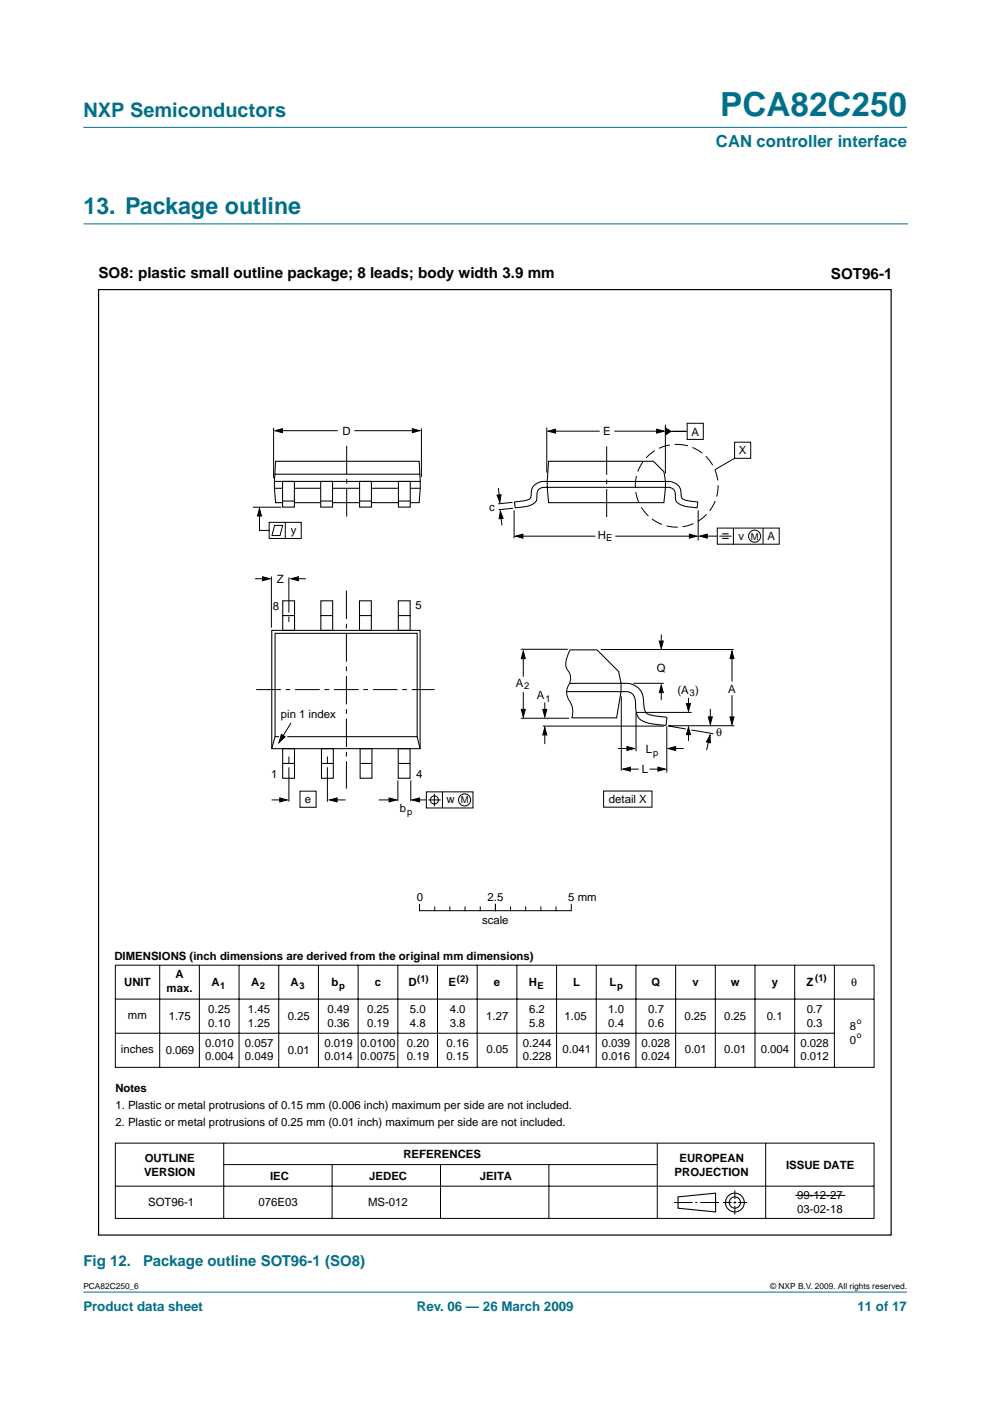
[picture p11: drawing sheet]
<svg xmlns="http://www.w3.org/2000/svg" width="210mm" height="297mm" viewBox="0 0 210 297" stroke-linecap="round" stroke-linejoin="round" font-family="sans-serif">
<g fill="#00708a" stroke="#00708a" stroke-width=".21">
<path d="M17.7 273.9h174.6z"/>
<path d="M17.7 27h174.6z"/>
</g>
<path d="M17.7 47.5h174.7" fill="none" stroke="#00708a" stroke-width=".21"/>
<g fill="none" stroke="#000" stroke-width=".21">
<path d="M58 90.7v10.7M59.2 91.3h12.4M75.1 91.3h13.1M89.4 90.8v10.3M115.9 90.6v9.6M116.9 91.4h10.3M130.2 91.4h9.8M141.1 90v10.4M141.6 91.5h4.1M145.7 89.7h3.4v3.5h-3.4zM155.8 93.8h3.4v3.4h-3.4zM155.8 97.2l-4.2 2.4"/>
<path d="M105.7 103.4l.2 2.6M106.1 108.9l.3 2.5M108.7 106.5l-3.1 .3M108.8 107.8l-3.1 .3M109 108.2v5.9M110.1 113.7h16.1M130.5 113.7h16.2M148 108.2v6.4M149.2 113.7h2.9M152.1 112h13.1v3.4h-13.1zM152.5 113.7h2.6M155.5 112v3.4"/>
<path d="M161.8 112v3.4M54.1 122.7h2.6M57.5 122.2v10.9M61.2 122.4v7.5M61.2 130.7v1.2M62.3 122.7h2.6M110.4 137.7h10M110.9 138.6v4.9M120.9 137.8a4.9 4.9 0 0 0-.8 4 3 3 0 0 1 .2 4 3.5 3.5 0 0 0 .7 3.3 4 4 0 0 1 .2 3.1M127.4 137.7h28.2M140.2 134.5v2.4M155.2 138.9v5.6"/>
<path d="M110.5 152.3h10.2M110.9 146.7v4.5M115.1 153.9h25.7M115.5 148.9v2.6M115.5 155.2v2.6M131 158.7h2.4M131.7 147.6v15.8M134.3 144.9h6.4M140.2 145.9v2.5M141.4 154v9.8M141.6 153.9l3.8 .7M141.8 153.9h13.9"/>
<path d="M142.6 158.7h2.3M146 147.9v1.9M146 155.2v1.9M146.6 154.8l4.6 .8M146.7 151l-11.8 .1v8.2M150.4 156.5l-.6 2.5M150.6 150.3v2.6M155.2 147.4v5.3M57.6 169.6h2.6M61.3 160.4v1.4M61.3 162.7v7.3M63.6 167.7h3.4v3.5h-3.4z"/>
<path d="M69.4 160.4v1.4M69.4 162.7v7.3M70.7 169.6h2.6M80.3 169.6h2.6M84.4 165.5v4.4M87.1 165.5v4.4M88.3 169.6h2.1M90.4 167.9h9.9v3.4h-9.9zM90.8 169.6h2.6M92.1 168.3v2.6M93.8 167.9v3.4M128 167.7h10.2v3.4h-10.2z"/>
<path d="M132.9 163.1h2.5M137.7 163.1h2.6M24.5 204.6h160.8v21.7h-160.8zM24.5 219.1h152.4M24.5 211.8h160.8M33.9 204.6v21.7M42.3 204.6v21.7M50.7 204.6v21.7M59.1 204.6v21.7M67.5 204.6v21.7M75.9 204.6v21.7M84.3 204.6v21.7"/>
<path d="M92.8 204.6v21.7M101.2 204.6v21.7M109.6 204.6v21.7M118 204.6v21.7M126.4 204.6v21.7M134.8 204.6v21.7M143.2 204.6v21.7M151.7 204.6v21.7M160.1 204.6v21.7M168.5 204.6v21.7M176.9 204.6v21.7M24.5 242.4h160.8v15.9h-160.8z"/>
<path d="M24.5 251.5h160.8M47.4 242.4v15.9M47.5 246.9h91.8M70.4 246.9v11.4M93.4 246.9v11.4M116.4 246.9v11.4M139.4 242.4v15.9M142.9 255h3.9M147.4 255h.5M148.4 255h4M153.3 255h1.8M155.5 255h.6"/>
<path d="M155.8 252.4v1.8M155.8 254.7v.5M155.8 255.7v1.8M156.5 255h1.9M162.3 242.4v15.9M168.6 253.5h10.6"/>
<circle cx="160" cy="113.7" r="1.28"/>
<circle cx="92.1" cy="169.6" r=".86"/>
<circle cx="98.5" cy="169.6" r="1.28"/>
</g>
<g fill="none" stroke="#000" stroke-width=".23">
<path d="M143.8 253.8l7.9-.8v4l-7.9-.8z"/>
<circle cx="155.8" cy="255" r="1.99"/>
<circle cx="155.8" cy="255" r="1.2"/>
</g>
<g fill="#000" stroke="#000" stroke-width=".21">
<path d="M58.3 91.3l1.6-.4v.8zM87.4 90.9l1.6 .4-1.6 .4zM116.2 91.4l1.6-.4v.8zM139.2 91l1.6 .4-1.6 .4zM141.1 90.7l1.2 .8-1.2 .7zM105.4 105l.8-.1-.2 1.6zM106.1 108.4l.6 1.5-.9 .1zM109.3 113.7l1.6-.4v.8zM146.2 113.3l1.5 .4-1.5 .4zM148.4 113.7l1.5-.5v.9zM55.7 122.3l1.6 .4-1.6 .4zM61.7 122.7l1.6-.4v.8z"/>
<path d="M110.9 138l.5 1.6h-.9zM139.8 135.9h.8l-.4 1.6zM155.2 138l.4 1.6h-.8zM110.5 150.4h.9l-.5 1.6zM115.5 154.2l.4 1.6h-.8zM115.1 150.4h.8l-.4 1.6zM132.9 158.3l1.6 .4-1.6 .4zM140.2 145.3l.4 1.5h-.8zM141.7 158.7l1.5-.4v.8zM146 154.2l.4 1.6h-.9zM145.5 149.2h.9l-.4 1.6zM150.5 155.8l.1 1.7-.8-.2z"/>
<path d="M150.2 152h.8l-.4 1.6zM154.8 152h.8l-.4 1.6zM59.3 169.2l1.6 .4-1.6 .4zM69.9 169.6l1.6-.4v.8zM82.5 169.2l1.6 .4-1.6 .4zM87.4 169.6l1.6-.4v.8zM132.1 163.1l1.5-.5v.9zM139.5 162.6l1.6 .5-1.6 .4z"/>
</g>
<path d="M153.1 113.2h1.4M153.1 114.2h1.4" fill="none" stroke="#000" stroke-width=".24"/>
<path d="M54.3 146.2h37.8" fill="none" stroke="#000" stroke-width=".21" stroke-dasharray="5.2 1 1 1" stroke-linecap="butt"/>
<path d="M73.5 94.5v15M128.6 94.6v15M73.4 125.2v42" fill="none" stroke="#000" stroke-width=".21" stroke-dasharray="6 1 1 1" stroke-linecap="butt"/>
<circle cx="143.5" cy="103" r="8.8" fill="none" stroke="#000" stroke-width=".21" stroke-dasharray="2.4 1" stroke-linecap="butt"/>
<g fill="none" stroke="#000" stroke-width=".22">
<path d="M58.4 97.8h30.5l.2 4.3-.2 4.5h-30.5l-.2-3.1zM116.3 97.8h22.2l2.3 2.2 .3 2.1-.3 4.5h-24.5l-.3-4.5zM58.2 102.1h30.9M58.2 103.5h30.9M58.3 100.5h30.7M109.1 106.4h.4a4.7 4.7 0 0 0 3-.8l.1-.4a2.88 2.88 0 0 1 3.5-3.1h24.9a2.92 2.92 0 0 1 3.4 2 1.74 1.74 0 0 0 .5 1.8l1.2 .3 1.8 .2-.1 1.2h-.2a5.5 5.5 0 0 1-4.3-1.4l-.1-.8a1.71 1.71 0 0 0-2.2-2.1h-25a1.72 1.72 0 0 0-2.2 2.1 1.97 1.97 0 0 1-1.9 1.9l-2.7 .3zM57.6 133.7h31.5v25h-31.5zM58.3 134.3h30.1v21.9h-30.1zM59.9 127.4h2.6v6.3h-2.6zM59.9 130.5h2.6M68 127.4h2.5v6.3h-2.5zM68 130.5h2.5"/>
<path d="M76.2 127.4h2.5v6.3h-2.5zM76.2 130.5h2.5M84.4 127.4h2.6v6.3h-2.6zM84.4 130.5h2.6M120.9 137.8h5.7l4.6 4.6 .5 2.5v1.7l-1 5.6h-9.5M58.3 156.2l-.7 2.5M59.9 158.7h2.5v6.3h-2.5zM68.2 158.7h2.5v6.3h-2.5zM76.4 158.7h2.5v6.3h-2.5zM84.4 158.7h2.5v6.3h-2.5zM88.4 156.2l.7 2.5M120.8 144.9h10.9a4 4 0 0 1 4.8 4.4l.1 .6a1.68 1.68 0 0 0 1.8 1.8l3 .4-.2 1.6a11.9 11.9 0 0 1-5.4-1.1 3.6 3.6 0 0 1-1-3 2.56 2.56 0 0 0-1.3-2.9l-13.3-.1"/>
<path d="M59.9 161.9h2.5M68.2 161.9h2.5M76.4 161.9h2.5M84.4 161.9h2.5"/>
</g>
<path d="M76.2 102.1h2.5v5.4h-2.5z" fill="#fff" stroke="#000" stroke-width=".22"/>
<path d="M76.2 106.2h2.5" fill="none" stroke="#000" stroke-width=".22"/>
<path d="M68 102.1h2.5v5.4h-2.5z" fill="#fff" stroke="#000" stroke-width=".22"/>
<path d="M68 106.2h2.5" fill="none" stroke="#000" stroke-width=".22"/>
<path d="M59.9 102.1h2.5v5.4h-2.5z" fill="#fff" stroke="#000" stroke-width=".22"/>
<path d="M59.9 106.2h2.5" fill="none" stroke="#000" stroke-width=".22"/>
<path d="M84.5 102.1h2.5v5.4h-2.5z" fill="#fff" stroke="#000" stroke-width=".22"/>
<path d="M84.5 106.2h2.5" fill="none" stroke="#000" stroke-width=".22"/>
<path d="M55 107.8l.4 1.6h-.8z" fill="#000" stroke="#000" stroke-width=".21"/>
<path d="M53.6 107.5h6M55 108.4v4.1h2.1M57.1 110.7h6.8v3.5h-6.8zM58.2 111.4h1.7l-.5 2.1h-1.7zM60.5 110.7v3.5" fill="none" stroke="#000" stroke-width=".21"/>
<path d="M59.3 155.2l1.7 .9-2.1 1.8z" fill="#fff"/>
<g fill="none" stroke="#000" stroke-width=".21">
<path d="M61.7 153.3l-2.6 4.2M89 191.7v1.4M89 193.1h32M92.2 192.3v.8M95.4 192.3v.8M98.6 192.3v.8M101.8 192.3v.8M105 191.7v1.4M105.1 191.7v1.4M108.2 192.3v.8M111.5 192.3v.8M114.7 192.3v.8"/>
<path d="M117.9 192.3v.8M121.1 191.7v1.4"/>
</g>
<path d="M59.7 155.7l.8 .5-1.4 1.3z" fill="#000" stroke="#000" stroke-width=".21"/>
<path d="M20.9 61.4h168v200.5h-168z" fill="none" stroke="#000" stroke-width=".25"/>
<text font-size="7.1" fill="#00708a" x="152.7" y="24.7">PCA82C250</text>
<text font-size="4.9" fill="#00708a" x="17.7" y="45.5">13. Package outline</text>
<text font-size="4.2" fill="#00708a" x="17.7" y="24.9">NXP Semiconductors</text>
<text font-size="3.5" fill="#00708a" x="151.8" y="31.1">CAN controller interface</text>
<g font-size="3.2">
<text x="20.9" y="59">SO8: plastic small outline package; 8 leads; body width 3.9 mm</text>
<text x="176.2" y="59.1">SOT96-1</text>
</g>
<g font-size="3.2" fill="#00708a">
<text x="17.7" y="268.3">Fig 12.</text>
<text x="30.4" y="268.3">Package outline SOT96-1 (SO8)</text>
</g>
<g font-size="2.8" fill="#00708a">
<text x="17.7" y="278">Product data sheet</text>
<text x="88.4" y="278">Rev. 06 — 26 March 2009</text>
<text x="181.8" y="278">11 of 17</text>
</g>
<g font-size="2.4">
<text x="72.6" y="92.2">D</text>
<text x="127.9" y="92.3">E</text>
<text x="146.6" y="92.3">A</text>
<text x="156.6" y="96.3">X</text>
<text x="61.7" y="113.2">y</text>
<text x="103.7" y="108.3">c</text>
<text x="126.8" y="114.3">H</text>
<text x="156.6" y="114.4">v</text>
<text x="162.7" y="114.6">A</text>
<text x="58.7" y="123.5">Z</text>
<text x="57.8" y="129.2">8</text>
<text x="88.1" y="129.1">5</text>
<text x="139.2" y="142.4">Q</text>
<text x="109.4" y="145.6">A</text>
<text x="113.8" y="148.3">A</text>
<text x="143.6" y="147.2">(A )</text>
<text x="154.4" y="146.9">A</text>
<text x="59.5" y="152.3">pin 1 index</text>
<text x="136.9" y="159.7">L</text>
<text x="151.9" y="156.1">θ</text>
<text x="57.5" y="164.9">1</text>
<text x="88.2" y="164.9">4</text>
<text x="136.1" y="164">L</text>
<text x="64.6" y="170.2">e</text>
<text x="84.8" y="172.2">b</text>
<text x="94.7" y="170.3">w</text>
<text x="129.1" y="170.3">detail X</text>
<text x="88.4" y="191.1">0</text>
<text x="103.4" y="191.1">2.5</text>
<text x="120.5" y="191.1">5 mm</text>
<text x="102.2" y="195.8">scale</text>
<text x="24.3" y="203.5">DIMENSIONS (inch dimensions are derived from the original mm dimensions)</text>
<text x="26.3" y="209.2">UNIT</text>
<text x="37.2" y="207.4">A</text>
<text x="44.8" y="209.2">A</text>
<text x="53.2" y="209.2">A</text>
<text x="61.6" y="209.2">A</text>
<text x="70.3" y="209.2">b</text>
<text x="79.5" y="209.2">c</text>
<text x="86.6" y="209.2">D</text>
<text x="95.1" y="209.2">E</text>
<text x="104.7" y="209.2">e</text>
<text x="112.1" y="209.2">H</text>
<text x="121.5" y="209.2">L</text>
<text x="129.2" y="209.2">L</text>
<text x="138.1" y="209.2">Q</text>
<text x="146.8" y="209.2">v</text>
<text x="155" y="209.2">w</text>
<text x="163.6" y="209.2">y</text>
<text x="171" y="209.2">Z</text>
<text x="180.5" y="209.2">θ</text>
<text x="35.3" y="210.3">max.</text>
<text x="44.2" y="214.8">0.25</text>
<text x="52.6" y="214.8">1.45</text>
<text x="69.4" y="214.8">0.49</text>
<text x="77.8" y="214.8">0.25</text>
<text x="86.9" y="214.8">5.0</text>
<text x="95.3" y="214.8">4.0</text>
<text x="112.2" y="214.8">6.2</text>
<text x="129" y="214.8">1.0</text>
<text x="137.4" y="214.8">0.7</text>
<text x="171" y="214.8">0.7</text>
<text x="27.1" y="216.1">mm</text>
<text x="35.8" y="216.4">1.75</text>
<text x="43.5" y="221.9">0.010</text>
<text x="44.2" y="217.8">0.10</text>
<text x="51.9" y="221.9">0.057</text>
<text x="52.6" y="217.8">1.25</text>
<text x="61" y="216.4">0.25</text>
<text x="68.8" y="221.9">0.019</text>
<text x="69.4" y="217.8">0.36</text>
<text x="76.5" y="221.9">0.0100</text>
<text x="77.8" y="217.8">0.19</text>
<text x="86.3" y="221.9">0.20</text>
<text x="86.9" y="217.8">4.8</text>
<text x="94.7" y="221.9">0.16</text>
<text x="95.3" y="217.8">3.8</text>
<text x="103.1" y="216.3">1.27</text>
<text x="110.9" y="221.9">0.244</text>
<text x="112.2" y="217.8">5.8</text>
<text x="119.7" y="216.3">1.05</text>
<text x="127.6" y="221.9">0.039</text>
<text x="129" y="217.8">0.4</text>
<text x="136" y="221.9">0.028</text>
<text x="137.4" y="217.8">0.6</text>
<text x="145.1" y="216.3">0.25</text>
<text x="153.5" y="216.3">0.25</text>
<text x="162.6" y="216.3">0.1</text>
<text x="169.7" y="221.9">0.028</text>
<text x="171" y="217.8">0.3</text>
<text x="180.2" y="218.4">8</text>
<text x="180.2" y="221.4">0</text>
<text x="25.6" y="223.3">inches</text>
<text x="35.2" y="223.4">0.069</text>
<text x="43.5" y="224.8">0.004</text>
<text x="51.9" y="224.8">0.049</text>
<text x="61" y="223.4">0.01</text>
<text x="68.8" y="224.8">0.014</text>
<text x="76.5" y="224.8">0.0075</text>
<text x="86.3" y="224.8">0.19</text>
<text x="94.7" y="224.8">0.15</text>
<text x="103.1" y="223.3">0.05</text>
<text x="110.9" y="224.8">0.228</text>
<text x="119.3" y="223.3">0.041</text>
<text x="127.6" y="224.8">0.016</text>
<text x="136" y="224.8">0.024</text>
<text x="145.2" y="223.3">0.01</text>
<text x="153.6" y="223.3">0.01</text>
<text x="161.3" y="223.3">0.004</text>
<text x="169.7" y="224.8">0.012</text>
<text x="24.5" y="231.5">Notes</text>
<text x="24.5" y="235.2">1. Plastic or metal protrusions of 0.15 mm (0.006 inch) maximum per side are not included.</text>
<text x="24.5" y="238.8">2. Plastic or metal protrusions of 0.25 mm (0.01 inch) maximum per side are not included.</text>
<text x="85.5" y="245.6">REFERENCES</text>
<text x="30.5" y="249.3">VERSION</text>
<text x="30.7" y="246.3">OUTLINE</text>
<text x="57.3" y="250.2">IEC</text>
<text x="78.3" y="250.2">JEDEC</text>
<text x="101.8" y="250.2">JEITA</text>
<text x="143" y="249.3">PROJECTION</text>
<text x="144.1" y="246.3">EUROPEAN</text>
<text x="166.7" y="247.8">ISSUE DATE</text>
<text x="31.4" y="255.8">SOT96-1</text>
<text x="54.8" y="255.8">076E03</text>
<text x="78.1" y="255.8">MS-012</text>
<text x="169" y="254.3">99-12-27</text>
<text x="169" y="257.2">03-02-18</text>
</g>
<g font-size="2">
<text x="128.5" y="114.8">E</text>
<text x="159.2" y="114.4">M</text>
<text x="111.2" y="146.1">2</text>
<text x="115.6" y="148.7">1</text>
<text x="146.2" y="147.7">3</text>
<text x="138.5" y="160.2">p</text>
<text x="86.3" y="172.7">p</text>
<text x="97.7" y="170.3">M</text>
<text x="46.7" y="209.6">1</text>
<text x="55.1" y="209.6">2</text>
<text x="63.5" y="209.6">3</text>
<text x="71.9" y="209.6">p</text>
<text x="88.5" y="208.2">(1)</text>
<text x="96.9" y="208.2">(2)</text>
<text x="114" y="209.6">E</text>
<text x="130.8" y="209.6">p</text>
<text x="172.8" y="208.1">(1)</text>
</g>
<g font-size="1.8">
<text x="181.7" y="217.2">o</text>
<text x="181.7" y="220.1">o</text>
<text x="17.7" y="273.4">PCA82C250_6</text>
<text x="163.3" y="273.4">© NXP B.V. 2009. All rights reserved.</text>
</g>
</svg>
